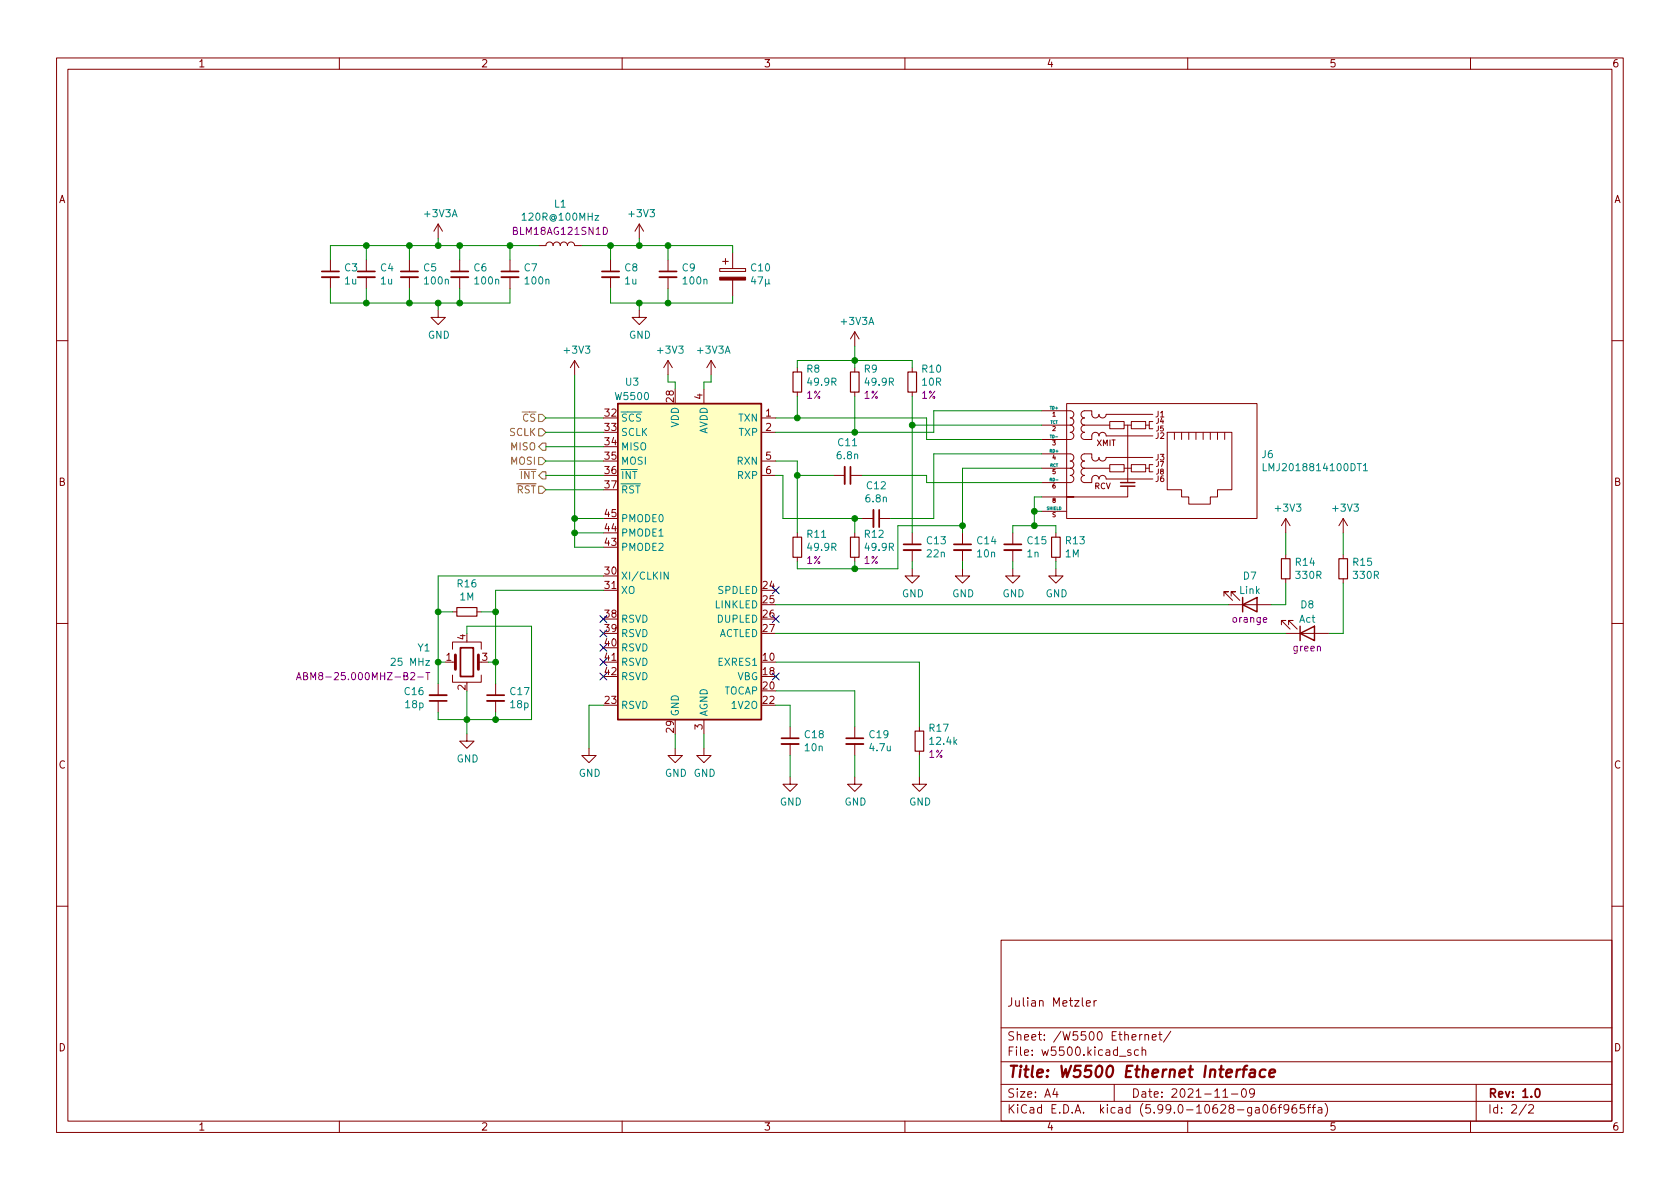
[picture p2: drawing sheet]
<svg xmlns="http://www.w3.org/2000/svg" width="297mm" height="210mm" viewBox="0 0 297 210" stroke-linecap="round" stroke-linejoin="round" font-family="sans-serif">
<g fill="none" stroke="#840000" stroke-width=".18">
<path d="M10 10.2h277v190.1h-277zM12 12.2h273v186.1h-273zM60 10.2v2M110 10.2v2M160 10.2v2M210 10.2v2M260 10.2v2M77.5 39.6l-.8 1.3M77.5 39.6v2.6M77.5 39.6l.7 1.3M113 39.6l-.7 1.3M113 39.6v2.6"/>
<path d="M113 39.6l.8 1.3M58.4 46v2M58.4 49v2M64.8 46v2M64.8 49v2M72.4 46v2M72.4 49v2M77.5 54.9v1.2h1.2l-1.2 1.3-1.3-1.3h1.3M81.3 46v2M81.3 49v2M90.2 46v2M90.2 49v2"/>
<path d="M95.2 43.4h1.3a.64 .64 0 0 1 .7-.6 .64 .64 0 0 1 .6 .6 .64 .64 0 0 1 .6-.6 .64 .64 0 0 1 .7 .6 .64 .64 0 0 1 .6-.6 .64 .64 0 0 1 .6 .6 .64 .64 0 0 1 .7-.6 .64 .64 0 0 1 .6 .6h1.3M107.9 46v2M107.9 49v2M113 54.9v1.2h1.3l-1.3 1.3-1.2-1.3h1.2M118.1 46v2M118.1 49v2M127.3 47.5h4.5v.5h-4.5zM127.8 46.2h1M128.3 45.7v1M129.5 44.7v2.8M129.5 49.5v2.8M151.1 58.7l-.7 1.2"/>
<path d="M151.1 58.7v2.5M151.1 58.7l.8 1.2M10 60.2h2M101.6 63.7l-.8 1.3M101.6 63.7v2.6M101.6 63.7l.8 1.3M118.1 63.7l-.8 1.3M118.1 63.7v2.6M118.1 63.7l.8 1.3M124.5 68.8v2.6M125.7 63.7l-.7 1.3M125.7 63.7v2.6"/>
<path d="M125.7 63.7l.8 1.3M134.6 73.9h2.6M134.6 76.4h2.6M141 65v.8M141 69.3v.8M151.1 65v.8M151.1 69.3v.8M161.3 65v.8M161.3 69.3v.8M184.1 72.6h5.1a.64 .64 0 0 1 .7 .7 .64 .64 0 0 1-.7 .6 .64 .64 0 0 1 .7 .6 .64 .64 0 0 1-.7 .7M184.1 75.2h5.1M188.6 71.4h33.6v20.3h-33.6z"/>
<path d="M189.2 75.2a.64 .64 0 0 1 .7 .6 .64 .64 0 0 1-.7 .6 .64 .64 0 0 1 .7 .7 .64 .64 0 0 1-.7 .6h-5.1M191.8 75.2a.64 .64 0 0 0-.7 .6 .64 .64 0 0 0 .7 .6 .64 .64 0 0 0-.7 .7 .64 .64 0 0 0 .7 .6h1.2v-.6a.64 .64 0 0 1 .7-.7 .64 .64 0 0 1 .6 .7 .64 .64 0 0 1 .6-.7 .64 .64 0 0 1 .7 .7h8.2M191.8 75.2h4.4M196.2 74.5h2.6v1.3h-2.6zM198.8 75.2h1.2M199.4 75.2v10.1M200 74.5h2.6v1.3h-2.6zM202.6 75.2h.6M203.8 73.3h-8.2a.64 .64 0 0 1-.7 .6 .64 .64 0 0 1-.6-.6 .64 .64 0 0 1-.6 .6 .64 .64 0 0 1-.7-.6v-.7h-1.2a.64 .64 0 0 0-.7 .7 .64 .64 0 0 0 .7 .6 .64 .64 0 0 0-.7 .6 .64 .64 0 0 0 .7 .7M203.8 74.5h-.6v1.3h.6M206.4 76.4h11.4v10.2h-2.5v1.3h-1.3v1.2h-3.8v-1.2h-1.3v-1.3h-2.5zM207.6 76.4v1.3"/>
<path d="M208.9 76.4v1.3M210.2 76.4v1.3M211.5 76.4v1.3M212.7 76.4v1.3M214 76.4v1.3M215.3 76.4v1.3M216.5 76.4v1.3M285 60.2h2M134.6 81.5h2.6M134.6 84.1h2.6M141 94.2v.8M141 98.5v.8"/>
<path d="M147.3 84.1h2.1M150.4 84.1h2M151.1 94.2v.8M151.1 98.5v.8M152.4 91.7h2M155.4 91.7h2.1M161.3 94.2v2.1M161.3 97.3v2M170.2 94.2v2.1M170.2 97.3v2M179.1 94.2v2.1M179.1 97.3v2"/>
<path d="M184.1 80.3h5.1a.64 .64 0 0 1 .7 .6 .64 .64 0 0 1-.7 .6 .64 .64 0 0 1 .7 .7 .64 .64 0 0 1-.7 .6M184.1 82.8h5.1M184.1 87.9h4.5M184.1 90.4h4.5M186.7 94.2v.8M186.7 98.5v.8M189.2 82.8a.64 .64 0 0 1 .7 .6 .64 .64 0 0 1-.7 .7 .64 .64 0 0 1 .7 .6 .64 .64 0 0 1-.7 .6h-5.1M191.8 82.8a.64 .64 0 0 0-.7 .6 .64 .64 0 0 0 .7 .7 .64 .64 0 0 0-.7 .6 .64 .64 0 0 0 .7 .6h1.2v-.6a.64 .64 0 0 1 .7-.6 .64 .64 0 0 1 .6 .6 .64 .64 0 0 1 .6-.6 .64 .64 0 0 1 .7 .6h8.2M191.8 82.8h4.4M196.2 82.2h2.6v1.2h-2.6zM198.8 82.8h1.2M199.4 86v1.9h-10.8h1.3"/>
<path d="M200 82.2h2.6v1.2h-2.6zM202.6 82.8h.6M203.8 80.9h-8.2a.64 .64 0 0 1-.7 .6 .64 .64 0 0 1-.6-.6 .64 .64 0 0 1-.6 .6 .64 .64 0 0 1-.7-.6v-.6h-1.2a.64 .64 0 0 0-.7 .6 .64 .64 0 0 0 .7 .6 .64 .64 0 0 0-.7 .7 .64 .64 0 0 0 .7 .6M203.8 82.2h-.6v1.2h.6M227.3 91.7v2.5M227.3 98v.8M227.3 91.7l-.7 1.3M227.3 91.7l.8 1.3M237.5 91.7v2.5M237.5 98v.8M237.5 91.7l-.8 1.3M237.5 91.7l.8 1.3"/>
<path d="M10 110.2h2M80 114.8v-1.3h5.1v1.3M80 119.4v1.2h5.1v-1.2M80 117.1h.5M80 108.2h.8M84.3 108.2h.8M84.6 117.1h.5M106.7 104.4h2.5M106.7 117.1h2.5M161.3 100.6v1.2h1.3l-1.3 1.3-1.3-1.3h1.3M170.2 100.6v1.2h1.2l-1.2 1.3-1.3-1.3h1.3M179.1 100.6v1.2h1.2l-1.2 1.3-1.3-1.3h1.3"/>
<path d="M186.7 100.6v1.2h1.3l-1.3 1.3-1.3-1.3h1.3M216.4 105.4v-.8h.8h-.8l1.5 1.6M217.2 106.9h7.6M217.7 105.4v-.8h.7h-.7l1.5 1.6M226.6 110.5v-.8h.7h-.7l1.5 1.5M227.3 112h7.6M227.3 102.4v.7M227.8 110.5v-.8h.8h-.8l1.6 1.5M237.5 102.4v.7M285 110.2h2M77.5 120.9v2M77.5 123.9v2.1"/>
<path d="M82.5 129.8v1.3h1.3l-1.3 1.2-1.2-1.2h1.2M87.6 120.9v2M87.6 123.9v2.1M104.1 132.3v1.3h1.3l-1.3 1.3-1.2-1.3h1.2M119.4 132.3v1.3h1.2l-1.2 1.3-1.3-1.3h1.3M124.5 132.3v1.3h1.2l-1.2 1.3-1.3-1.3h1.3M124.5 127.2v2.6M139.7 137.4v1.3h1.3l-1.3 1.2-1.3-1.2h1.3M139.7 128.5v2.1M139.7 131.6v2M151.1 137.4v1.3h1.3l-1.3 1.2-1.2-1.2h1.2M151.1 128.5v2.1"/>
<path d="M151.1 131.6v2M162.6 137.4v1.3h1.2l-1.2 1.2-1.3-1.2h1.3M162.6 128.5v.8M162.6 132.8v.8M10 160.2h2M177 166.3h108v32h-108zM192.1 177.4l.7-.1-.1-.3-.4-.1-.2 .2v.8h.6M193.4 176.9v1M193.9 176.9l-.3 .1-.2 .2M285 160.2h2M60 198.3v2M110 198.3v2"/>
<path d="M160 198.3v2M177 194.8h108M177 191.8h108M177 187.8h108M177 181.8h108M186.5 192.5l-.4 1h1M186.9 193v1M197 191.8v3M199.9 185.7l-.3-.1-.2 .2v.3l.5 .1v.4h-.5M201.3 185.7l-.4-.1-.3 .3v.4l.1 .3h.6M201.9 185.8l.2-.2 .4 .1 .1 .9M201.9 182.9l-.3 .1-.1 .2"/>
<path d="M201.9 185.1v1.5M202.4 183.1l.2-.2 .4 .1 .1 .9M202.4 182.9v1M203.7 183.4l.7-.1v-.3l-.5-.1-.2 .2 .1 .8h.6M204.9 182.9h.5M205.1 182.4v1.3l.3 .2M207 182.4l-1.3 1.9M210 198.3v2M216.2 194h.9M217.7 193.5h1.2M219.7 192.6l.2-.1a.81 .81 0 0 1 .5 .7 .81 .81 0 0 1-.3 .8h-.1a.81 .81 0 0 1-.6-.6 .81 .81 0 0 1 .3-.8zM221.8 193.2l-.3 .3-.4-.1-.2-.2 .2-.6 .4-.1 .2 .2a.99 .99 0 0 1-.3 1.3h-.3"/>
<path d="M223.5 195.4l.1-.1a.81 .81 0 0 1 .6 .7 .81 .81 0 0 1-.3 .8h-.1a.81 .81 0 0 1-.6-.6 .81 .81 0 0 1 .3-.8zM225.4 195.3a.59 .59 0 0 0-.7 .7v.5l.2 .3h.4l.2-.1 .1-.5-.2-.2-.4-.1-.3 .3M226 195.8h.6M226.6 195.3l-.4 .2v1.3M227.9 196l-.3 .3h-.3l-.3-.3 .1-.6 .5-.1 .2 .2a.99 .99 0 0 1-.4 1.3h-.3M229.1 195.3a.59 .59 0 0 0-.7 .7v.5l.2 .3h.4l.2-.1 .1-.5-.2-.2-.4-.1-.3 .3M230.6 195.3h-.7v.7l.2-.1 .5 .1 .1 .2-.1 .5-.2 .1-.5-.1M231.1 195.8h.6M231.7 195.3l-.3 .2v1.3M232 195.8h.6M232.6 195.3l-.4 .2v1.3M233.1 195.9h.5l.1 .9"/>
<path d="M233.7 196.2l-.5 .1a.29 .29 0 0 0-.2 .2 .29 .29 0 0 0 .2 .3h.5M234.3 195.1a1.72 1.72 0 0 1 0 2.3M260 198.3v2M261 191.8v6.5M269.9 195.3l-1.3 1.9M270.3 195.5l.6-.2 .2 .2 .1 .3-1 1h1"/>
</g>
<g fill="none" stroke="#840000" stroke-width=".3">
<path d="M56.9 48h3M63.2 48h3.1M70.9 48h3M79.8 48h3M88.6 48h3.1M106.4 48h3.1M116.6 48h3M150.4 82.5v3.1M155.4 90.2v3M159.8 96.3h3M168.7 96.3h3M177.5 96.3h3.1"/>
<path d="M81.4 114.5h2.3v5.1h-2.3zM75.9 123.9h3.1M86.1 122.9h3.1M138.2 130.6h3M149.6 130.6h3.1M271.6 192.6l.2-.1a.82 .82 0 0 1 .6 .7 .82 .82 0 0 1-.3 .8h-.2a.81 .81 0 0 1-.6-.6 .81 .81 0 0 1 .3-.8z"/>
</g>
<path d="M219.7 189.1h.7M220.5 188.5l-.4 .1-.1 .1-.2 1.8M221.1 189.2l.2-.1 .6 .1-.1 1.3M221.9 189.6l-.7 .1a.4 .4 0 0 0-.3 .3 .4 .4 0 0 0 .2 .5l.7-.1M223.8 189.2a.66 .66 0 0 0-1 .3l-.1 .6 .2 .3 .1 .1 .6-.1M224.5 189.8l.9-.2v-.4l-.6-.1-.3 .3v1l.2 .1 .5-.1" fill="none" stroke="#840000" stroke-width=".4"/>
<g fill="none" stroke="#840000" stroke-width=".33">
<path d="M56.9 49h3M63.2 49h3.1M70.9 49h3M79.8 49h3M88.6 49h3.1M106.4 49h3.1M116.6 49h3M149.4 82.5v3.1M154.4 90.2v3M159.8 97.3h3M168.7 97.3h3M177.5 97.3h3.1"/>
<path d="M75.9 122.9h3.1M86.1 123.9h3.1M138.2 131.6h3M149.6 131.6h3.1"/>
</g>
<path d="M140.2 65.8h1.5v3.5h-1.5zM150.4 65.8h1.5v3.5h-1.5zM160.5 65.8h1.6v3.5h-1.6zM140.2 95h1.5v3.5h-1.5zM150.4 95h1.5v3.5h-1.5zM185.9 95h1.6v3.5h-1.6zM226.6 98.8h1.5v3.6h-1.5zM236.7 98.8h1.6v3.6h-1.6zM80.8 107.4h3.5v1.6h-3.5zM161.8 129.3h1.5v3.5h-1.5z" fill="none" stroke="#840000" stroke-width=".2"/>
<path d="M109.2 71.4h25.4v55.8h-25.4zM198.1 86h2.6M198.1 85.3h2.6M219.7 106.9l2.5-1.2v2.5zM219.7 105.7v2.5M229.9 112l2.5-1.3v2.6zM229.9 110.7v2.6" fill="none" stroke="#840000" stroke-width=".25"/>
<path d="M127.3 49h4.5v.5h-4.5z" fill="#840000" stroke="#840000" stroke-width=".18"/>
<path d="M92.3 38l.4-.3v1.2M92.3 38.9h.7M133.2 48.9l-.3 .9h.7M133.5 49.4v.8M134 49h.9l-.6 1.2M135.3 49.4v1.2M135.9 50l.2 .2M135.9 49.4v.8h-.4l-.2-.2M223.3 82v1.2h.6M241.1 82.3l.3-.3v1.2M241.1 83.2h.7M118.1 101.2v1.2l-.7-1.2v1.2" fill="none" stroke="#008484" stroke-width=".18"/>
<path d="M109.2 71.4h25.4v55.8h-25.4z" fill="#ffffc2" stroke="#ffffc2" stroke-width=".18"/>
<path d="M80.5 115.8v2.6M84.6 115.8v2.6" fill="none" stroke="#840000" stroke-width=".51"/>
<path d="M106.7 40.2a.64 .64 0 0 1 .7 .6 .64 .64 0 0 1-.7 .7zM52.5 119.8h.6M53.7 119.5h.5l.1-.2v-.2l-.6-.2v1.3h.5l.1-.1 .1-.3-.3-.3M73.9 119.7h1M75.3 118.9h.7M75.6 118.9v1.3M52.4 120.2l.4-1.3 .5 1.3" fill="none" stroke="#840084" stroke-width=".18"/>
<path d="M95.2 75.8h.7l.6 .6-.6 .7h-.7zM95.2 73.3h.7l.6 .6-.6 .6h-.7zM95.9 78.4h.6v1.2h-.6l-.7-.6zM95.2 80.9h.7l.6 .6-.6 .7h-.7zM95.2 86h.7l.6 .6-.6 .6h-.7zM95.9 83.4h.6v1.3h-.6l-.7-.6z" fill="none" stroke="#848400" stroke-width=".18"/>
<g fill="none" stroke="#008400" stroke-width=".18">
<path d="M58.4 51v2.6h31.8v-2.6M64.8 43.4v2.6M64.8 51v2.6M72.4 43.4v2.6M72.4 51v2.6M77.5 42.2v1.2M77.5 53.6v1.3M81.3 43.4v2.6M81.3 51v2.6M90.2 43.4v2.6M95.2 43.4h-36.8v2.6M102.9 43.4h26.6v1.3"/>
<path d="M107.9 51v2.6h21.6v-1.3M107.9 43.4v2.6M113 42.2v1.2M113 53.6v1.3M118.1 43.4v2.6M118.1 51v2.6M96.5 73.9h10.2M96.5 79h10.2M96.5 76.4h10.2M101.6 66.3v30.5h5.1M118.1 66.3v1.3h1.3v1.2M125.7 66.3v1.3h-1.2v1.2"/>
<path d="M137.2 73.9h26.6v3.8h20.3M141 65v-1.3h20.3v1.3M141 70.1v3.8M151.1 61.2v3.8M151.1 70.1v6.3M161.3 70.1v24.1M161.3 75.2h22.8M184.1 72.6h-19v3.8h-27.9M96.5 86.6h10.2M96.5 84.1h10.2M96.5 81.5h10.2M101.6 91.7h5.1"/>
<path d="M101.6 94.2h5.1M137.2 84.1h1.2v7.6h14M137.2 81.5h3.8v12.7M141 84.1h6.3M151.1 91.7v2.5M151.1 99.3v1.3M152.4 84.1h11.4v1.2h20.3M161.3 99.3v1.3M170.2 93h-11.5v7.6h-17.7v-1.3M170.2 99.3v1.3M179.1 94.2v-1.2h7.6v1.2M179.1 99.3v1.3"/>
<path d="M182.9 90.4h1.2M184.1 80.3h-19v11.4h-7.6M184.1 82.8h-13.9v11.4M184.1 87.9h-1.2v5.1M186.7 99.3v1.3M227.3 94.2v3.8M237.5 94.2v3.8M77.5 108.2h2.5M77.5 117.1h1.2M82.5 112v-1.3h11.5v16.5h-16.5v-1.2M85.1 108.2h2.5M86.4 117.1h1.2"/>
<path d="M106.7 101.8h-29.2v19.1M106.7 104.4h-19.1v16.5M137.2 117.1h25.4v11.4M137.2 106.9h80M137.2 112h90.1M227.3 103.1v3.8h-2.5M237.5 103.1v8.9h-2.6M82.5 122.2v7.6M87.6 126v1.2M106.7 124.7h-2.6v7.6M119.4 129.8v2.5M124.5 129.8v2.5"/>
<path d="M137.2 122.2h13.9v6.3M137.2 124.7h2.5v3.8M139.7 133.6v3.8M151.1 133.6v3.8M162.6 133.6v3.8"/>
</g>
<g fill="none" stroke="#000084" stroke-width=".18">
<path d="M106.1 113.9l1.2 1.3M106.1 111.4l1.2 1.2M106.1 119l1.2 1.2M106.1 116.5l1.2 1.2M106.1 108.9l1.2 1.2M107.3 113.9l-1.2 1.3M107.3 111.4l-1.2 1.2M107.3 119l-1.2 1.2M107.3 116.5l-1.2 1.2M107.3 108.9l-1.2 1.2M136.6 103.8l1.2 1.2M136.6 108.9l1.2 1.2"/>
<path d="M136.6 119l1.2 1.2M137.8 103.8l-1.2 1.2M137.8 108.9l-1.2 1.2M137.8 119l-1.2 1.2"/>
</g>
<g fill="#008400" stroke="#008400" stroke-width=".18">
<circle cx="77.5" cy="117.1" r=".51"/>
<circle cx="87.6" cy="108.2" r=".51"/>
<circle cx="87.6" cy="117.1" r=".51"/>
<circle cx="87.6" cy="127.2" r=".51"/>
<circle cx="82.6" cy="127.2" r=".51"/>
<circle cx="81.3" cy="53.6" r=".51"/>
<circle cx="72.4" cy="53.6" r=".51"/>
<circle cx="77.5" cy="53.6" r=".51"/>
<circle cx="64.8" cy="43.4" r=".51"/>
<circle cx="64.8" cy="53.6" r=".51"/>
<circle cx="72.4" cy="43.4" r=".51"/>
<circle cx="77.5" cy="43.4" r=".51"/>
<circle cx="77.5" cy="108.2" r=".51"/>
<circle cx="101.6" cy="91.7" r=".51"/>
<circle cx="101.6" cy="94.2" r=".51"/>
<circle cx="81.3" cy="43.4" r=".51"/>
<circle cx="90.2" cy="43.4" r=".51"/>
<circle cx="108" cy="43.4" r=".51"/>
<circle cx="113" cy="43.4" r=".51"/>
<circle cx="118.1" cy="43.4" r=".51"/>
<circle cx="113" cy="53.6" r=".51"/>
<circle cx="118.1" cy="53.6" r=".51"/>
<circle cx="141" cy="73.9" r=".51"/>
<circle cx="151.1" cy="76.4" r=".51"/>
<circle cx="161.3" cy="75.2" r=".51"/>
<circle cx="151.1" cy="63.7" r=".51"/>
<circle cx="141" cy="84.1" r=".51"/>
<circle cx="151.1" cy="91.7" r=".51"/>
<circle cx="170.2" cy="93" r=".51"/>
<circle cx="151.1" cy="100.6" r=".51"/>
<circle cx="182.9" cy="90.4" r=".51"/>
<circle cx="182.9" cy="93" r=".51"/>
</g>
<text font-size="2.8" fill="#840000" x="178" y="190.6">Title: W5500 Ethernet Interface</text>
<g font-size="2.1" fill="#840000">
<text x="178" y="178">Julian Metzler</text>
<text x="178" y="184">Sheet: /W5500 Ethernet/</text>
<text x="178" y="186.7">File: w5500.kicad_sch</text>
<text x="178" y="196.9">KiCad E.D.A. kicad (5.99.0-10628-ga06f965ffa)</text>
<text x="178" y="194.1">Size: A4</text>
<text x="200" y="194.1">Date: 2021-11-09</text>
<text x="263" y="194.1">Rev: 1.0</text>
<text x="263" y="196.9">Id: 2/2</text>
</g>
<g font-size="1.8" fill="#840000">
<text x="35" y="11.9">1</text>
<text x="85" y="11.9">2</text>
<text x="135" y="11.9">3</text>
<text x="185" y="11.9">4</text>
<text x="235" y="11.9">5</text>
<text x="285" y="11.9">6</text>
<text x="10.3" y="35.9">A</text>
<text x="285.3" y="35.9">A</text>
<text x="119.1" y="71.1" transform="rotate(-90 119.1 71.1)">28</text>
<text x="124.2" y="70.6" transform="rotate(-90 124.2 70.6)">4</text>
<text x="107" y="73.7">32</text>
<text x="107" y="76.2">33</text>
<text x="135.4" y="73.7">1</text>
<text x="135.4" y="76.2">2</text>
<text x="107" y="78.7">34</text>
<text x="107" y="81.3">35</text>
<text x="107" y="83.8">36</text>
<text x="135.4" y="81.3">5</text>
<text x="135.4" y="83.8">6</text>
<text x="10.3" y="85.9">B</text>
<text x="107" y="86.4">37</text>
<text x="285.3" y="85.9">B</text>
<text x="107" y="94">44</text>
<text x="107" y="91.4">45</text>
<text x="107" y="101.6">30</text>
<text x="107" y="96.5">43</text>
<text x="107" y="104.1">31</text>
<text x="134.9" y="104.1">24</text>
<text x="134.9" y="106.7">25</text>
<text x="82.3" y="113.1" transform="rotate(-90 82.3 113.1)">4</text>
<text x="107" y="109.2">38</text>
<text x="107" y="111.8">39</text>
<text x="134.9" y="109.2">26</text>
<text x="134.9" y="111.8">27</text>
<text x="78.9" y="116.8">1</text>
<text x="85.2" y="116.8">3</text>
<text x="107" y="114.3">40</text>
<text x="107" y="116.8">41</text>
<text x="107" y="119.4">42</text>
<text x="134.9" y="116.8">10</text>
<text x="134.9" y="119.4">18</text>
<text x="82.3" y="122" transform="rotate(-90 82.3 122)">2</text>
<text x="107" y="124.5">23</text>
<text x="134.9" y="121.9">20</text>
<text x="134.9" y="124.5">22</text>
<text x="119.1" y="129.5" transform="rotate(-90 119.1 129.5)">29</text>
<text x="124.2" y="129" transform="rotate(-90 124.2 129)">3</text>
<text x="10.3" y="135.9">C</text>
<text x="285.3" y="135.9">C</text>
<text x="10.3" y="185.9">D</text>
<text x="285.3" y="185.9">D</text>
<text x="35" y="199.9">1</text>
<text x="85" y="199.9">2</text>
<text x="135" y="199.9">3</text>
<text x="185" y="199.9">4</text>
<text x="235" y="199.9">5</text>
<text x="285" y="199.9">6</text>
</g>
<g font-size="1.8" fill="#008484">
<text x="75.1" y="38.4">+3V3A</text>
<text x="92.8" y="39">120R@100MHz</text>
<text x="98" y="36.7">L1</text>
<text x="111.3" y="38.4">+3V3</text>
<text x="60.9" y="48">C3</text>
<text x="67.3" y="48">C4</text>
<text x="74.9" y="48">C5</text>
<text x="83.8" y="48">C6</text>
<text x="92.7" y="48">C7</text>
<text x="110.5" y="48">C8</text>
<text x="120.6" y="48">C9</text>
<text x="132.8" y="48">C10</text>
<text x="61" y="50.3">1u</text>
<text x="67.3" y="50.3">1u</text>
<text x="75.2" y="50.3">100n</text>
<text x="84.1" y="50.3">100n</text>
<text x="93" y="50.3">100n</text>
<text x="110.5" y="50.3">1u</text>
<text x="120.9" y="50.3">100n</text>
<text x="75.6" y="59.9">GND</text>
<text x="111.2" y="59.9">GND</text>
<text x="148.8" y="57.4">+3V3A</text>
<text x="99.9" y="62.5">+3V3</text>
<text x="116.4" y="62.5">+3V3</text>
<text x="123.4" y="62.5">+3V3A</text>
<text x="142.7" y="65.9">R8</text>
<text x="152.8" y="65.9">R9</text>
<text x="163.1" y="65.9">R10</text>
<text x="109" y="70.7">W5500</text>
<text x="110.6" y="68.2">U3</text>
<text x="142.9" y="68.2">49.9R</text>
<text x="153.1" y="68.2">49.9R</text>
<text x="163.1" y="68.2">10R</text>
<text x="109.7" y="74.5">~SCS</text>
<text x="109.7" y="77.1">SCLK</text>
<text x="120" y="75.6" transform="rotate(-90 120 75.6)">VDD</text>
<text x="125.1" y="76.9" transform="rotate(-90 125.1 76.9)">AVDD</text>
<text x="130.6" y="74.5">TXN</text>
<text x="130.7" y="77.1">TXP</text>
<text x="109.7" y="79.6">MISO</text>
<text x="109.7" y="82.2">MOSI</text>
<text x="130.4" y="82.2">RXN</text>
<text x="148.1" y="81.2">6.8n</text>
<text x="148.2" y="78.9">C11</text>
<text x="223.1" y="81">J6</text>
<text x="224.2" y="83.3">LMJ2018814100DT1</text>
<text x="109.7" y="84.7">~INT</text>
<text x="109.7" y="87.2">~RST</text>
<text x="130.5" y="84.7">RXP</text>
<text x="153.2" y="88.8">6.8n</text>
<text x="153.3" y="86.5">C12</text>
<text x="109.7" y="94.9">PMODE1</text>
<text x="109.7" y="92.3">PMODE0</text>
<text x="142.8" y="95.1">R11</text>
<text x="152.9" y="95.1">R12</text>
<text x="225.6" y="90.5">+3V3</text>
<text x="235.8" y="90.5">+3V3</text>
<text x="109.7" y="97.4">PMODE2</text>
<text x="142.9" y="97.4">49.9R</text>
<text x="153.1" y="97.4">49.9R</text>
<text x="163.9" y="96.2">C13</text>
<text x="164" y="98.5">22n</text>
<text x="172.8" y="96.2">C14</text>
<text x="172.9" y="98.5">10n</text>
<text x="181.6" y="98.5">1n</text>
<text x="181.7" y="96.2">C15</text>
<text x="188.4" y="98.5">1M</text>
<text x="188.5" y="96.2">R13</text>
<text x="229.1" y="100">R14</text>
<text x="239.3" y="100">R15</text>
<text x="80.9" y="103.9">R16</text>
<text x="81.3" y="106.2">1M</text>
<text x="109.7" y="102.5">XI/CLKIN</text>
<text x="109.7" y="105">XO</text>
<text x="126.4" y="107.6">LINKLED</text>
<text x="126.9" y="105">SPDLED</text>
<text x="159.5" y="105.6">GND</text>
<text x="168.3" y="105.6">GND</text>
<text x="177.2" y="105.6">GND</text>
<text x="184.9" y="105.6">GND</text>
<text x="219.2" y="105">Link</text>
<text x="219.8" y="102.5">D7</text>
<text x="229.2" y="102.4">330R</text>
<text x="230" y="107.6">D8</text>
<text x="239.4" y="102.4">330R</text>
<text x="109.7" y="110.1">RSVD</text>
<text x="109.7" y="112.6">RSVD</text>
<text x="126.8" y="110.1">DUPLED</text>
<text x="126.9" y="112.6">ACTLED</text>
<text x="229.7" y="110.1">Act</text>
<text x="69.5" y="117.7">25 MHz</text>
<text x="73.9" y="115.2">Y1</text>
<text x="109.7" y="115.2">RSVD</text>
<text x="109.7" y="117.7">RSVD</text>
<text x="127.1" y="117.7">EXRES1</text>
<text x="71.6" y="122.9">C16</text>
<text x="71.7" y="125.2">18p</text>
<text x="90.3" y="122.9">C17</text>
<text x="90.3" y="125.2">18p</text>
<text x="109.7" y="125.3">RSVD</text>
<text x="109.7" y="120.3">RSVD</text>
<text x="127.9" y="122.8">TOCAP</text>
<text x="129.6" y="125.3">1V2O</text>
<text x="130.3" y="120.3">VBG</text>
<text x="120" y="126.7" transform="rotate(-90 120 126.7)">GND</text>
<text x="125.1" y="126.7" transform="rotate(-90 125.1 126.7)">AGND</text>
<text x="142.3" y="130.5">C18</text>
<text x="153.8" y="130.5">C19</text>
<text x="164.4" y="129.4">R17</text>
<text x="164.6" y="131.7">12.4k</text>
<text x="80.7" y="134.8">GND</text>
<text x="102.3" y="137.4">GND</text>
<text x="117.5" y="137.4">GND GND</text>
<text x="142.4" y="132.8">10n</text>
<text x="153.9" y="132.8">4.7u</text>
<text x="137.9" y="142.4">GND</text>
<text x="149.3" y="142.4">GND</text>
<text x="160.7" y="142.4">GND</text>
</g>
<g font-size="1.8" fill="#840084">
<text x="91" y="41.5">BLM18AG121SN1D</text>
<text x="142.6" y="70.5">1%</text>
<text x="152.8" y="70.5">1%</text>
<text x="162.9" y="70.5">1%</text>
<text x="142.6" y="99.7">1%</text>
<text x="152.8" y="99.7">1%</text>
<text x="218" y="110.1">orange</text>
<text x="228.7" y="115.2">green</text>
<text x="54.5" y="120.3">ABM8-25.000MHZ-B2-T</text>
<text x="164.2" y="134">1%</text>
</g>
<g font-size="1.8" fill="#848400">
<text x="90.1" y="77.1">SCLK</text>
<text x="92.4" y="74.5">~CS</text>
<text x="90.3" y="79.6">MISO</text>
<text x="90.3" y="82.2">MOSI</text>
<text x="91.3" y="87.2">~RST</text>
<text x="92" y="84.7">~INT</text>
</g>
<g font-size="1.4" fill="#840000">
<text x="204.3" y="73.8">J1</text>
<text x="204.3" y="77.6">J2</text>
<text x="193.9" y="78.9">XMIT</text>
<text x="204.3" y="81.4">J3</text>
<text x="193.5" y="86.5">RCV</text>
<text x="204.3" y="85.2">J6</text>
</g>
<g font-size="1.2" fill="#840000">
<text x="204.4" y="74.9">J4</text>
<text x="204.4" y="76.3">J5</text>
<text x="204.4" y="82.5">J7</text>
<text x="204.4" y="83.9">J8</text>
</g>
<g font-size="1.1" fill="#840000">
<text x="186.1" y="73.7">1</text>
<text x="186.1" y="76.2">2</text>
<text x="186.1" y="78.7">3</text>
<text x="186.1" y="81.3">4</text>
<text x="186.1" y="83.8">5</text>
<text x="186.1" y="86.4">6</text>
<text x="186.1" y="88.9">8</text>
<text x="186" y="91.4">S</text>
</g>
<g font-size=".7" fill="#008484">
<text x="185.7" y="74.9">TCT</text>
<text x="185.7" y="72.4">TD+</text>
<text x="185.8" y="77.5">TD-</text>
<text x="185.6" y="82.5">RCT</text>
<text x="185.7" y="80">RD+</text>
<text x="185.7" y="85.1">RD-</text>
<text x="185.1" y="90.2">SHIELD</text>
</g>
</svg>
